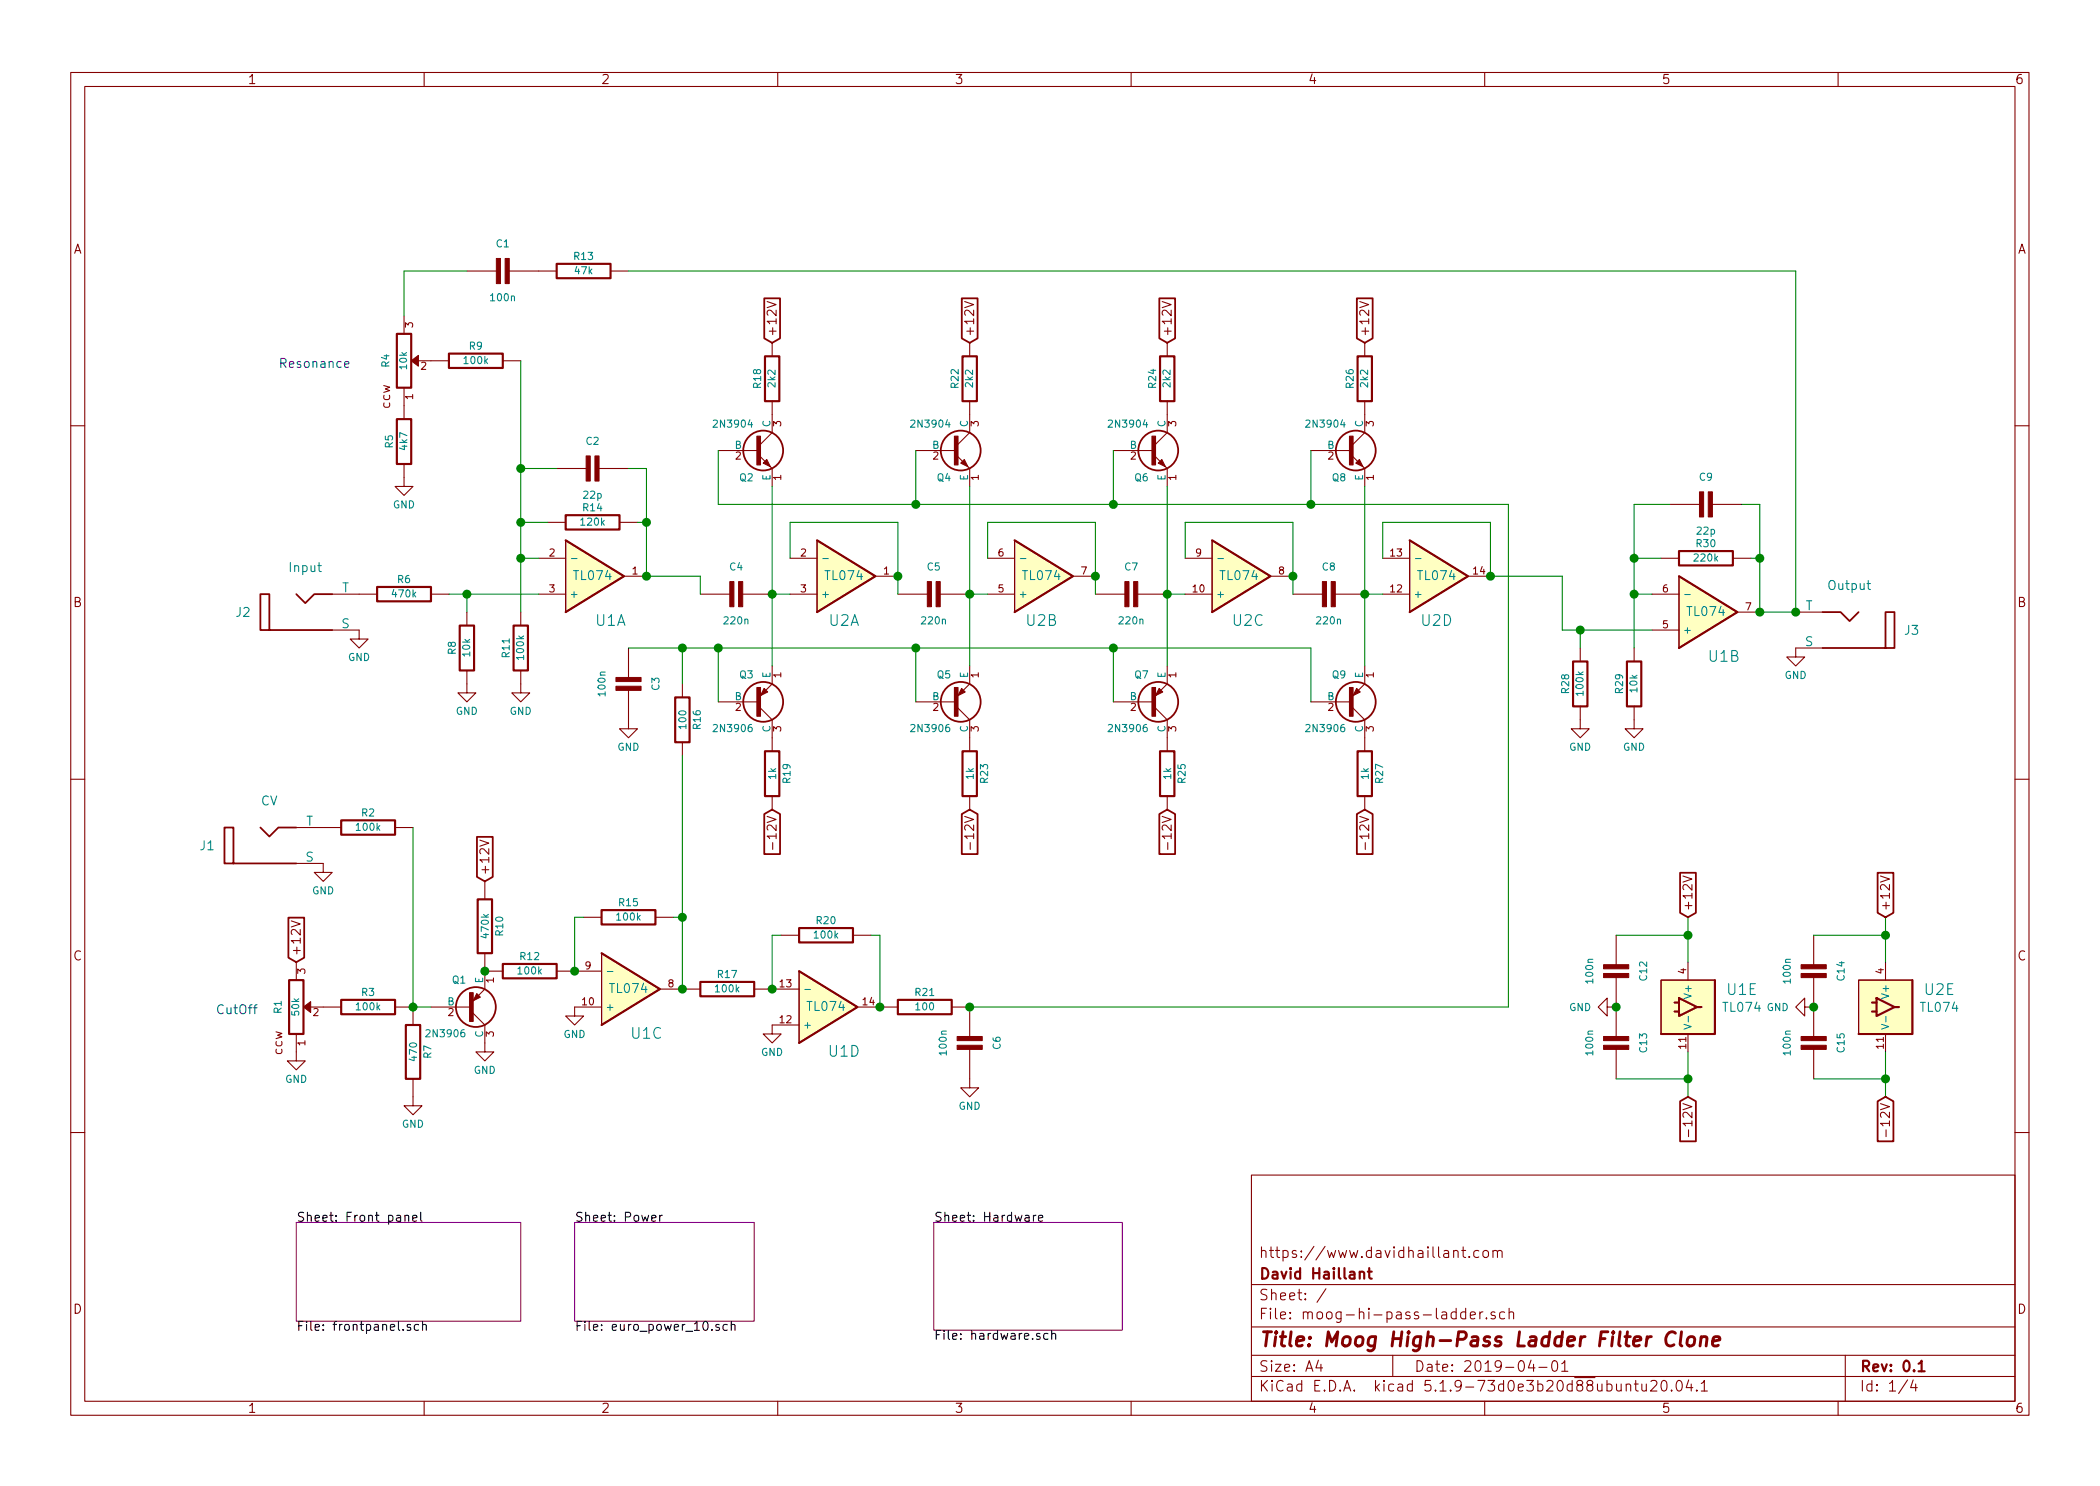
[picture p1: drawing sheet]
<svg xmlns="http://www.w3.org/2000/svg" width="297mm" height="210mm" viewBox="0 0 297 210" stroke-linecap="round" stroke-linejoin="round" font-family="sans-serif">
<g fill="none" stroke="#840000" stroke-width=".15">
<path d="M10 10.3h277v189.9h-277zM12 12.2h273v186.1h-273zM60 10.3v1.9M110 10.3v1.9M160 10.3v1.9M210 10.3v1.9M260 10.3v1.9M66 38.3h4.4M71.9 38.3h6.8M86.4 38.3h2.5M57.1 44.7v2.5M57.1 54.9v4.4"/>
<path d="M58.9 51h4.6M71.1 51h2.6M108.5 42.7l1.3 .4-1.3 .4M109.2 48.5v1.9M109.2 56.8v4.4l-1.9 1.9M136.4 42.7l1.3 .4-1.3 .4M137.2 48.5v1.9M137.2 56.8v4.4l-1.9 1.9M164.4 42.7l1.3 .4-1.3 .4M165.1 48.5v1.9M165.1 56.8v4.4l-1.9 1.9M192.3 42.7l1.3 .4-1.3 .4"/>
<path d="M193 48.5v1.9M193 56.8v4.4l-1.9 1.9M10 60.2h2M57.1 65.7v3.1h1.3l-1.3 1.3-1.2-1.3h1.2M76.2 79h3.8M77.5 73.9h2.5M78.7 66.3h4.4M80 76.4l8.3 5.1-8.3 5.1zM84.6 66.3h4.3M87.6 73.9h2.6M101.6 63.7h5.7M107.3 64.4l1.9 1.9v2.5"/>
<path d="M111.8 79h3.8M115.6 76.4l8.2 5.1-8.2 5.1zM129.5 63.7h5.8M135.3 64.4l1.9 1.9v2.5M139.7 79h3.8M143.5 76.4l8.3 5.1-8.3 5.1zM157.5 63.7h5.7M163.2 64.4l1.9 1.9v2.5M167.6 79h3.8M171.4 76.4l8.3 5.1-8.3 5.1zM185.4 63.7h5.7M191.1 64.4l1.9 1.9v2.5"/>
<path d="M195.6 79h3.8M199.4 76.4l8.2 5.1-8.2 5.1zM234.9 79h2.6M236.2 71.4h4.3M242.1 71.4h4.3M245.1 79h2.5M285 60.2h2M47 89.1h3.8v1.3h1.3l-1.3 1.3-1.3-1.3h1.3M47 84.1h6.3M61 84.1h2.5M66 94.9v3.1h1.3l-1.3 1.3-1.2-1.3h1.2M66 86.6v1.9"/>
<path d="M73.7 94.9v3.1h1.2l-1.2 1.3-1.3-1.3h1.3M73.7 86.6v1.9M76.2 84.1h3.8M88.3 81.5h3.1M88.9 97.5v5.6h1.3l-1.3 1.3-1.3-1.3h1.3M88.9 91.7v4.3M96.5 96.8v1.9M99.1 84.1h4.3M101.6 99.3h5.7M104.9 84.1h4.3M107.3 99.9l1.9 1.9v4.5M109.2 94.2v2.6l-1.9 1.9"/>
<path d="M111.8 84.1h3.8M123.8 81.5h3.2M127 84.1h4.3M129.5 99.3h5.8M132.8 84.1h4.4M135.3 99.9l1.9 1.9v4.5M137.2 94.2v2.6l-1.9 1.9M139.7 84.1h3.8M151.8 81.5h3.1M154.9 84.1h4.4M157.5 99.3h5.7M160.8 84.1h4.3"/>
<path d="M163.2 99.9l1.9 1.9v4.5M165.1 94.2v2.6l-1.9 1.9M167.6 84.1h3.8M179.7 81.5h3.2M182.9 84.1h4.3M185.4 99.3h5.7M188.7 84.1h4.3M191.1 99.9l1.9 1.9v4.5M193 94.2v2.6l-1.9 1.9M195.6 84.1h3.8M207.6 81.5h3.2M223.5 99.9v3.2h1.3l-1.3 1.3-1.3-1.3h1.3"/>
<path d="M223.5 91.7v1.9M231.1 99.9v3.2h1.3l-1.3 1.3-1.2-1.3h1.2M231.1 91.7v1.9M233.7 89.1h3.8M233.7 84.1h3.8M237.5 81.5l8.2 5.1-8.2 5.1zM245.7 86.6h3.2M254 86.6h3.8M257.8 91.7h-3.8v1.3h1.3l-1.3 1.2-1.3-1.2h1.3M10 110.3h2M41.9 117.1h6.4M55.9 117.1h2.5"/>
<path d="M67.9 118.9l1.2 .4-1.2 .4M96.5 105v1.9M109.2 112.6v1.9M109.3 119.2v1M137.2 112.6v1.9M137.2 119.2v1M165.1 112.6v1.9M165.2 119.2v1M193 112.6v1.9M193.1 119.2v1M285 110.3h2M41.2 130.3l1.3 .4-1.3 .5"/>
<path d="M41.9 122.2h3.8v1.2h1.3l-1.3 1.3-1.3-1.3h1.3M41.9 136.1v2.6M68.6 137.4h2.5M68.6 124.7v2.5M68.6 134.9v5l-1.9 2M78.7 137.4h6.4M82.5 129.8h2.6M85.1 134.9l8.2 5-8.2 5.1zM92.7 129.8h2.5M93.3 139.9h5.8M106.7 139.9h6.3M110.5 132.3h2.5"/>
<path d="M113 137.4l8.3 5.1-8.3 5.1zM120.6 132.3h2.6M228.6 132.3v4.3M228.6 138.2v8.6M234.9 138.7h7.7v7.6h-7.7zM238 123.9l1.3 .5-1.3 .4M238.8 136.1v2.6M256.5 132.3v4.3M256.5 138.2v8.6M262.9 138.7h7.6v7.6h-7.6zM266 123.9l1.3 .5-1.3 .4M266.7 136.1v2.6"/>
<path d="M41.9 146.3v3.8h1.3l-1.3 1.3-1.3-1.3h1.3M43.7 142.5h4.6M55.9 142.5h2.5v2.5M58.4 152.6v3.9h1.3l-1.3 1.2-1.3-1.2h1.3M61 142.5h5.7M66.7 143.1l1.9 1.9v3.8h1.2l-1.2 1.3-1.3-1.3h1.3M85.1 142.5h-3.8v1.3h1.2l-1.2 1.2-1.3-1.2h1.3M113 145h-3.8v1.3h1.3l-1.3 1.3-1.3-1.3h1.3M121.3 142.5h5.7M134.6 142.5h2.6v4.3M137.2 148.3v5.6h1.2l-1.2 1.3-1.3-1.3h1.3M227.3 142.5v-1.3l-1.2 1.3 1.2 1.3v-1.3h1.3"/>
<path d="M228.6 148.3v4.3M238.8 146.3v2.5M238.8 159.9v.9M255.3 142.5v-1.3l-1.3 1.3 1.3 1.3v-1.3h1.2M256.5 148.3v4.3M266.7 146.3v2.5M266.8 159.9v.9M10 160.2h2M177 166.3h108v32h-108zM205.6 177.1a.38 .38 0 0 1 .6 0v.8M206.8 176.9h.5M207 176.4v1.3v.1l.3 .1"/>
<path d="M207.8 177.8h.1l-.1 .1-.1-.1h.1v.1M209.2 177a.5 .5 0 0 0-.7 .1v.5a.47 .47 0 0 0 .5 .3l.2-.1M209.8 177.1a.41 .41 0 0 1 .7 .1v.4a.41 .41 0 0 1-.4 .3 .41 .41 0 0 1-.3-.3zM211.2 177.1a.39 .39 0 0 1 .6 0v.8M211.2 176.9v1M211.8 177.1a.36 .36 0 0 1 .3-.2 .36 .36 0 0 1 .4 .2v.8M285 160.2h2M60 198.3v1.9M110 198.3v1.9M160 198.3v1.9M177 194.8h108M177 191.8h108"/>
<path d="M177 187.8h108M177 181.8h108M186.5 192.5l-.4 1h1M186.8 193v1M187.6 182.3l-1.3 2M197 191.8v3M207.3 185.7a.5 .5 0 0 0-.6 0l-.1 .6a.47 .47 0 0 0 .6 .3l.1-.1M207.3 185.1v1.5M208 186.1l.7-.1-.1-.3-.4-.1-.2 .2 .1 .7 .1 .1 .4-.1M209.3 185.6v1M209.8 185.6l-.3 .1-.2 .2M210 198.3v1.9"/>
<path d="M210.3 186.5v.1l-.1-.1h.1v.1M211.5 185.7l-.4-.1-.2 .3a.48 .48 0 0 0 .6 .3v.1v.2l-.2 .1-.4-.1M212.8 185.7a.53 .53 0 0 0-.6 0v.8a.53 .53 0 0 0 .6 0M213.5 185.7a.38 .38 0 0 1 .6 .1v.8M213.5 185.1v1.5M216.6 192.5l-.4 1h.9M216.9 193v1M217.7 193.5h1.1M219.6 192.7a.37 .37 0 0 1 .4-.2 .37 .37 0 0 1 .3 .3v.3a.72 .72 0 0 1-.3 .9l-.4-.1a1.41 1.41 0 0 1 0-1.2zM220.9 193l.4-.5v1.5M220.9 194h.9M230 196a.38 .38 0 0 1 .7 0v.8"/>
<path d="M230 195.8v1M231.2 195.8h.5M231.4 195.3v1.3v.1l.3 .1M232.2 195.8l.1 .9a.4 .4 0 0 0 .6 0M232.9 195.8v1M233.5 195.5l.2-.2 .5 .1a.4 .4 0 0 1 .1 .6l-.8 .8h.9M235.2 195.4a.37 .37 0 0 1 .5 .2l.1 .3a.72 .72 0 0 1-.4 .9l-.3-.1a1.26 1.26 0 0 1 .1-1.3zM236.4 196.7v.1v-.1v.1M237.3 195.4a.36 .36 0 0 1 .6 .2 .77 .77 0 0 1-.5 1.2 1 1 0 0 1-.1-1.4zM238.9 195.2l-.4 1.1h.9M239.2 195.8v1M240 196.7h.1l-.1 .1-.1-.1h.1v.1"/>
<path d="M240.6 195.8l.3-.3 .2-.2v1.5M240.6 196.8h.9M260 198.3v1.9M261 191.8v6.5M269.8 195.2l-1.2 2M270.6 195.2l-.3 1.1h.9M271 195.8v1"/>
</g>
<g fill="none" stroke="#840000" stroke-width=".3">
<path d="M78.7 37.3h7.7v2.1h-7.7zM56.1 59.3h2.1v6.4h-2.1zM56.1 47.2h2.1v7.7h-2.1zM63.5 50h7.6v2.1h-7.6zM108.2 50.4h2v6.4h-2zM136.1 50.4h2.1v6.4h-2.1zM164.1 50.4h2v6.4h-2zM192 50.4h2.1v6.4h-2.1zM80 72.9h7.6v2h-7.6zM80 76.4l8.3 5.1-8.3 5.1M115.6 76.4l8.2 5.1-8.2 5.1M143.5 76.4l8.3 5.1-8.3 5.1"/>
<path d="M171.4 76.4l8.3 5.1-8.3 5.1M199.4 76.4l8.2 5.1-8.2 5.1M237.5 78h7.6v2h-7.6zM53.3 83.1h7.7v2h-7.7zM65 88.5h2.1v6.4h-2.1zM72.6 88.5h2.1v6.4h-2.1zM95.5 98.7h2v6.3h-2zM222.5 93.6h2v6.3h-2zM230.1 93.6h2.1v6.3h-2.1zM237.5 81.5l8.2 5.1-8.2 5.1M48.3 116.1h7.6v2h-7.6zM108.2 106.3h2v6.3h-2z"/>
<path d="M136.1 106.3h2.1v6.3h-2.1zM164.1 106.3h2v6.3h-2zM192 106.3h2.1v6.3h-2.1zM40.9 138.7h2v7.6h-2zM67.6 127.2h2v7.7h-2zM71.1 136.4h7.6v2h-7.6zM85.1 128.8h7.6v2h-7.6zM85.1 134.9l8.2 5-8.2 5.1M99.1 138.9h7.6v2.1h-7.6zM113 131.3h7.6v2h-7.6zM113 137.4l8.3 5.1-8.3 5.1M242.6 138.7v7.6h-7.7"/>
<path d="M270.5 138.7v7.6h-7.6M48.3 141.5h7.6v2h-7.6zM57.4 145h2v7.6h-2zM127 141.5h7.6v2h-7.6zM236.9 143.1h.6M236.9 141.9h.6M237.5 141.2l2.5 1.3-2.5 1.3zM240 142.5h.7M264.8 143.1h.6M264.8 141.9h.6M265.4 141.2l2.6 1.3-2.6 1.3zM268 142.5h.6"/>
<path d="M193.5 179.9h.5M193.7 179.4v1.3l.2 .2h.1M192.3 180.1a.38 .38 0 0 1 .7 0v.8M271.4 193l.3-.2 .1-.3v1.5M271.4 194h.8"/>
</g>
<path d="M237 188.6a.73 .73 0 0 0-1.2 .3 .98 .98 0 0 0 .4 1.5l.6-.1M237.8 188.4l-.2 1.8 .3 .2M238.8 189.3a.51 .51 0 0 1 .5-.2 .51 .51 0 0 1 .4 .4l-.1 .6a.54 .54 0 0 1-.5 .4 .54 .54 0 0 1-.5-.4zM240.6 189.3a.63 .63 0 0 1 .8-.1l-.1 1.2M240.6 189.1l-.1 1.3M242.3 189.8l1-.2-.1-.4-.2-.1-.6 .1-.1 .2-.1 .8 .3 .2 .6-.1" fill="none" stroke="#840000" stroke-width=".41"/>
<path d="M41.9 173h31.8v13.9h-31.8zM81.3 173h25.4v13.9h-25.4zM132.1 173h26.6v15.2h-26.6z" fill="none" stroke="#840084" stroke-width=".15"/>
<g fill="none" stroke="#000" stroke-width=".15">
<path d="M57.3 172.1v-.1a.31 .31 0 0 1 .5 .1v.7M57.3 172v.8M58.4 172.4l.6-.1-.1-.3h-.4l-.1 .1v.6h.5M59.5 171.5v1.1l.2 .2M92.2 172.4l.6-.1-.1-.3h-.3l-.2 .1v.6h.5M93.3 172v.8M93.7 172h-.3l-.1 .2M146.2 172v.8M146.5 172h-.2l-.1 .2M146.9 172.4l.6-.1-.1-.3h-.3l-.2 .1 .1 .6h.4M58.1 187.4a.31 .31 0 0 0-.5 .2v.2h.3l.2 .2-.2 .2h-.3M59.2 187.4h-.3l-.3 .2v.4l.1 .2h.5"/>
<path d="M59.8 187.5v-.1a.31 .31 0 0 1 .5 .2v.6M59.8 187v1.2M101.7 187.4a.31 .31 0 0 0-.5 .2l.1 .2h.3l.2 .2-.2 .2h-.4M102.9 187.4h-.4l-.2 .2v.4l.1 .2h.5M103.4 187.5l.1-.1a.31 .31 0 0 1 .5 .2v.6M103.4 187v1.2M147.1 188.7a.31 .31 0 0 0-.5 .1l.1 .2 .3 .1 .1 .2-.1 .2h-.4M148.2 188.7h-.3l-.3 .2v.4l.2 .2h.4M148.8 188.8l.1-.1h.4v.8M148.8 188.2v1.3"/>
</g>
<g fill="#ffffc2" stroke="#ffffc2" stroke-width=".14">
<path d="M237.5 81.5l8.2 5.1-8.2 5.1z"/>
<path d="M115.6 76.4l8.2 5.1-8.2 5.1z"/>
<path d="M262.9 138.7h7.6v7.6h-7.6z"/>
<path d="M234.9 138.7h7.7v7.6h-7.7z"/>
<path d="M85.1 134.9l8.2 5-8.2 5.1z"/>
<path d="M113 137.4l8.3 5.1-8.3 5.1z"/>
<path d="M199.4 76.4l8.2 5.1-8.2 5.1z"/>
<path d="M171.4 76.4l8.3 5.1-8.3 5.1z"/>
<path d="M143.5 76.4l8.3 5.1-8.3 5.1z"/>
<path d="M80 76.4l8.3 5.1-8.3 5.1z"/>
</g>
<path d="M80.8 79h.8M116.4 79h.8M144.3 79h.8M172.3 79h.8M200.2 79h.8M238.3 84.1h.8M85.9 137.5h.8M113.8 140h.8M238.2 144.9l1 .4-1 .3M238.8 143.8v.8M266.1 144.9l1.1 .4-1.1 .3M266.8 143.8v.8" fill="none" stroke="#008484" stroke-width=".15"/>
<g fill="#840000" stroke="#840000" stroke-width=".14">
<path d="M240.4 69.6h.6v3.5h-.6z"/>
<path d="M241.6 69.6h.6v3.5h-.6z"/>
<path d="M70.2 36.6h.6v3.5h-.6z"/>
<path d="M71.5 36.6h.5v3.5h-.5z"/>
<path d="M87.1 95.9h3.6v.5h-3.6z"/>
<path d="M87.1 97.1h3.6v.6h-3.6z"/>
<path d="M82.9 64.5h.6v3.6h-.6z"/>
<path d="M84.2 64.5h.5v3.6h-.5z"/>
<path d="M254.8 146.7h3.5v.5h-3.5z"/>
<path d="M254.8 147.9h3.5v.6h-3.5z"/>
<path d="M254.8 136.5h3.5v.6h-3.5z"/>
<path d="M254.8 137.7h3.5v.6h-3.5z"/>
<path d="M226.8 146.7h3.6v.5h-3.6z"/>
<path d="M226.8 147.9h3.6v.6h-3.6z"/>
<path d="M226.8 136.5h3.6v.6h-3.6z"/>
<path d="M226.8 137.7h3.6v.6h-3.6z"/>
<path d="M135.4 146.7h3.5v.5h-3.5z"/>
<path d="M135.4 147.9h3.5v.6h-3.5z"/>
<path d="M159.1 82.3h.6v3.5h-.6z"/>
<path d="M160.4 82.3h.5v3.5h-.5z"/>
<path d="M187 82.3h.6v3.5h-.6z"/>
<path d="M188.3 82.3h.6v3.5h-.6z"/>
<path d="M131.2 82.3h.5v3.5h-.5z"/>
<path d="M132.4 82.3h.6v3.5h-.6z"/>
<path d="M103.2 82.3h.6v3.5h-.6z"/>
<path d="M104.5 82.3h.6v3.5h-.6z"/>
</g>
<g fill="none" stroke="#840000" stroke-width=".25">
<path d="M108.1 42.2h2.2v5.7l-1.1 .6-1.1-.6zM136 42.2h2.3v5.7l-1.1 .6-1.2-.6zM164 42.2h2.2v5.7l-1.1 .6-1.1-.6zM191.9 42.2h2.3v5.7l-1.2 .6-1.1-.6zM38.1 89.1v-5h-1.3v5h10.2M41.9 84.1l1.3 1.2 1.2-1.2h2.6M257.8 91.7h10.2v-5.1h-1.3v5.1M257.8 86.6h2.5l1.3 1.3 1.3-1.3M36.8 117.1l1.3 1.3 1.3-1.3h2.5M67.5 118.4h2.2v5.7l-1.1 .6-1.1-.6zM108.1 115.2l1.1-.7 1.1 .7v5.6h-2.2zM136 115.2l1.2-.7 1.1 .7v5.6h-2.3z"/>
<path d="M164 115.2l1.1-.7 1.1 .7v5.6h-2.2zM191.9 115.2l1.1-.7 1.2 .7v5.6h-2.3zM33 122.2v-5.1h-1.3v5.1h10.2M40.8 129.8h2.2v5.7l-1.1 .6-1.1-.6zM237.6 123.5h2.3v5.7l-1.1 .6-1.2-.6zM265.6 123.5h2.2v5.7l-1.1 .6-1.1-.6zM237.6 155.8l1.2-.6 1.1 .6v5.7h-2.3zM265.6 155.8l1.1-.6 1.1 .6v5.7h-2.2z"/>
<circle cx="107.9" cy="63.7" r="2.82"/>
<circle cx="135.9" cy="63.7" r="2.82"/>
<circle cx="163.8" cy="63.7" r="2.82"/>
<circle cx="191.8" cy="63.7" r="2.82"/>
<circle cx="107.9" cy="99.3" r="2.82"/>
<circle cx="135.9" cy="99.3" r="2.82"/>
<circle cx="163.8" cy="99.3" r="2.82"/>
<circle cx="191.8" cy="99.3" r="2.82"/>
<circle cx="67.3" cy="142.5" r="2.82"/>
</g>
<g fill="#840000" stroke="#840000" stroke-width=".15">
<path d="M190.9 97.3h.5v4h-.5z"/>
<path d="M191.9 97.4l.5 .5-1 .5z"/>
<path d="M58.2 51l1-.7v1.5z"/>
<path d="M42.9 142.5l1-.8v1.6z"/>
<path d="M66.4 140.5h.5v4h-.5z"/>
<path d="M67.4 140.6l.5 .5-1 .5z"/>
<path d="M162.9 97.3h.5v4h-.5z"/>
<path d="M164 97.4l.5 .5-1.1 .5z"/>
<path d="M135 97.3h.5v4h-.5z"/>
<path d="M136 97.4l.5 .5-1 .5z"/>
<path d="M107.1 97.3h.5v4h-.5z"/>
<path d="M108.1 97.4l.5 .5-1 .5z"/>
<path d="M190.9 61.7h.5v4.1h-.5z"/>
<path d="M191.8 65.5l.5-.5 .5 1z"/>
<path d="M162.9 61.7h.5v4.1h-.5z"/>
<path d="M164.3 65l.5 1-1-.5z"/>
<path d="M135 61.7h.5v4.1h-.5z"/>
<path d="M135.9 65.5l.5-.5 .5 1z"/>
<path d="M107.1 61.7h.5v4.1h-.5z"/>
<path d="M107.9 65.5l.6-.5 .5 1z"/>
</g>
<g fill="none" stroke="#008400" stroke-width=".15">
<path d="M66 38.3h-8.9v6.4M88.9 38.3h165.1v48.3h-5.1v-15.2h-2.5M73.7 51v35.6M73.7 73.9h3.8M73.7 79h2.5M73.7 66.3h5M88.9 66.3h2.5v15.2h7.7v2.6M90.2 73.9h1.2M101.6 63.7v7.7h111.8v71.1h-76.2M109.2 68.8v25.4M111.8 79v-5.1h15.2v10.2M129.5 63.7v7.7"/>
<path d="M137.2 68.8v25.4M139.7 79v-5.1h15.2v10.2M157.5 63.7v7.7M165.1 68.8v25.4M167.6 79v-5.1h15.3v10.2M185.4 63.7v7.7M193 68.8v25.4M195.6 79v-5.1h15.2v7.6h10.2v7.6h12.7M231.1 79h3.8M236.2 71.4h-5.1v20.3M247.6 79h1.3M63.5 84.1h12.7"/>
<path d="M66 84.1v2.5M88.9 91.7h96.5v7.6M96.5 91.7v5.1M101.6 91.7v7.6M109.2 84.1h2.6M129.5 91.7v7.6M137.2 84.1h2.5M157.5 91.7v7.6M165.1 84.1h2.5M193 84.1h2.6M223.5 89.1v2.6M231.1 84.1h2.6"/>
<path d="M58.4 117.1v25.4h2.6M96.5 106.9v33M82.5 129.8h-1.2v7.6M95.2 129.8h1.3M110.5 132.3h-1.3v7.6M123.2 132.3h1.3v10.2M228.6 132.3h10.2M238.8 129.8v6.3M256.5 132.3h10.2M266.7 129.8v6.3M228.6 152.6h10.2M238.8 148.8v6.4"/>
<path d="M256.5 152.6h10.2M266.7 148.8v6.4"/>
</g>
<path d="M48.7 51.6l.7-.1-.1-.3-.4-.1-.2 .2 .1 .6h.5M35.9 142.6h.4M36.3 142.2l-.3 .1v1.1" fill="none" stroke="#0000c2" stroke-width=".15"/>
<g fill="#008400" stroke="#008400" stroke-width=".25">
<circle cx="73.7" cy="66.3" r=".51"/>
<circle cx="266.7" cy="132.3" r=".51"/>
<circle cx="266.7" cy="152.6" r=".51"/>
<circle cx="256.5" cy="142.5" r=".51"/>
<circle cx="91.4" cy="73.9" r=".51"/>
<circle cx="238.8" cy="132.3" r=".51"/>
<circle cx="73.7" cy="73.9" r=".51"/>
<circle cx="238.8" cy="152.6" r=".51"/>
<circle cx="157.5" cy="91.7" r=".51"/>
<circle cx="228.6" cy="142.5" r=".51"/>
<circle cx="157.5" cy="71.4" r=".51"/>
<circle cx="154.9" cy="81.5" r=".51"/>
<circle cx="129.5" cy="71.4" r=".51"/>
<circle cx="248.9" cy="86.6" r=".51"/>
<circle cx="254" cy="86.6" r=".51"/>
<circle cx="91.4" cy="81.5" r=".51"/>
<circle cx="101.6" cy="91.7" r=".51"/>
<circle cx="165.1" cy="84.1" r=".51"/>
<circle cx="231.1" cy="84.1" r=".51"/>
<circle cx="96.5" cy="91.7" r=".51"/>
<circle cx="223.5" cy="89.1" r=".51"/>
<circle cx="129.5" cy="91.7" r=".51"/>
<circle cx="231.1" cy="79" r=".51"/>
<circle cx="81.3" cy="137.4" r=".51"/>
<circle cx="96.5" cy="139.9" r=".51"/>
<circle cx="248.9" cy="79" r=".51"/>
<circle cx="109.2" cy="84.1" r=".51"/>
<circle cx="127" cy="81.5" r=".51"/>
<circle cx="124.5" cy="142.5" r=".51"/>
<circle cx="109.2" cy="139.9" r=".51"/>
<circle cx="185.4" cy="71.4" r=".51"/>
<circle cx="96.5" cy="129.8" r=".51"/>
<circle cx="137.2" cy="142.5" r=".51"/>
<circle cx="193" cy="84.1" r=".51"/>
<circle cx="137.2" cy="84.1" r=".51"/>
<circle cx="68.6" cy="137.4" r=".51"/>
<circle cx="73.7" cy="79" r=".51"/>
<circle cx="58.4" cy="142.5" r=".51"/>
<circle cx="66" cy="84.1" r=".51"/>
<circle cx="210.8" cy="81.5" r=".51"/>
<circle cx="182.9" cy="81.5" r=".51"/>
</g>
<text font-size="2.8" fill="#840000" x="178" y="190.5">Title: Moog High-Pass Ladder Filter Clone</text>
<g font-size="2.1" fill="#008484">
<text x="84.3" y="88.6">U1A</text>
<text x="117.3" y="88.6">U2A</text>
<text x="145.2" y="88.6">U2B</text>
<text x="174.4" y="88.6">U2C</text>
<text x="201.1" y="88.6">U2D</text>
<text x="241.7" y="93.6">U1B</text>
<text x="244.3" y="140.8">U1E</text>
<text x="272.3" y="140.8">U2E</text>
<text x="89.3" y="147">U1C</text>
<text x="117.3" y="149.5">U1D</text>
</g>
<g font-size="2.1" fill="#840000">
<text x="178" y="178">https://www.davidhaillant.com</text>
<text x="178" y="184">Sheet: /</text>
<text x="178" y="181">David Haillant</text>
<text x="178" y="186.7">File: moog-hi-pass-ladder.sch</text>
<text x="178" y="196.9">KiCad E.D.A. kicad 5.1.9-73d0e3b20d88ubuntu20.04.1</text>
<text x="178" y="194.1">Size: A4</text>
<text x="200" y="194.1">Date: 2019-04-01</text>
<text x="263" y="194.1">Rev: 0.1</text>
<text x="263" y="196.9">Id: 1/4</text>
</g>
<g font-size="1.8" fill="#840000">
<text x="35" y="11.9">1</text>
<text x="85" y="11.9">2</text>
<text x="135" y="11.9">3</text>
<text x="185" y="11.9">4</text>
<text x="235" y="11.9">5</text>
<text x="285" y="11.9">6</text>
<text x="10.4" y="35.9">A</text>
<text x="285.4" y="35.9">A</text>
<text x="109.9" y="47.7" transform="rotate(-90 109.9 47.7)">+12V</text>
<text x="137.8" y="47.7" transform="rotate(-90 137.8 47.7)">+12V</text>
<text x="165.7" y="47.7" transform="rotate(-90 165.7 47.7)">+12V</text>
<text x="193.7" y="47.7" transform="rotate(-90 193.7 47.7)">+12V</text>
<text x="55.2" y="57.8" transform="rotate(-90 55.2 57.8)">ccw</text>
<text x="10.4" y="85.9">B</text>
<text x="285.4" y="85.9">B</text>
<text x="109.9" y="119.1" transform="rotate(-90 109.9 119.1)">-12V</text>
<text x="137.8" y="119.1" transform="rotate(-90 137.8 119.1)">-12V</text>
<text x="165.7" y="119.1" transform="rotate(-90 165.7 119.1)">-12V</text>
<text x="193.7" y="119.1" transform="rotate(-90 193.7 119.1)">-12V</text>
<text x="69.2" y="123.9" transform="rotate(-90 69.2 123.9)">+12V</text>
<text x="239.4" y="129" transform="rotate(-90 239.4 129)">+12V</text>
<text x="267.3" y="129" transform="rotate(-90 267.3 129)">+12V</text>
<text x="10.4" y="135.9">C</text>
<text x="42.5" y="135.4" transform="rotate(-90 42.5 135.4)">+12V</text>
<text x="285.4" y="135.9">C</text>
<text x="40" y="149.2" transform="rotate(-90 40 149.2)">ccw</text>
<text x="239.4" y="159.7" transform="rotate(-90 239.4 159.7)">-12V</text>
<text x="267.3" y="159.7" transform="rotate(-90 267.3 159.7)">-12V</text>
<text x="10.4" y="185.9">D</text>
<text x="285.4" y="185.9">D</text>
<text x="35" y="199.9">1</text>
<text x="85" y="199.9">2</text>
<text x="135" y="199.9">3</text>
<text x="185" y="199.9">4</text>
<text x="235" y="199.9">5</text>
<text x="285" y="199.9">6</text>
</g>
<g font-size="1.8" fill="#0000c2">
<text x="39.4" y="52.1">Resonance</text>
<text x="30.5" y="143.5">CutOff</text>
</g>
<g font-size="1.8" fill="#008484">
<text x="41" y="80.9">Input</text>
<text x="48.4" y="83.8">T</text>
<text x="81.3" y="82.1">TL074</text>
<text x="116.8" y="82.1">TL074</text>
<text x="144.8" y="82.1">TL074</text>
<text x="172.7" y="82.1">TL074</text>
<text x="200.7" y="82.1">TL074</text>
<text x="258.7" y="83.5">Output</text>
<text x="33.4" y="87.3">J2</text>
<text x="48.3" y="88.9">S</text>
<text x="238.8" y="87.2">TL074</text>
<text x="255.4" y="86.4">T</text>
<text x="269.4" y="89.8">J3</text>
<text x="255.3" y="91.4">S</text>
<text x="36.9" y="114">CV</text>
<text x="43.3" y="116.8">T</text>
<text x="28.3" y="120.3">J1</text>
<text x="43.2" y="121.9">S</text>
<text x="86.4" y="140.5">TL074</text>
<text x="114.3" y="143">TL074</text>
<text x="243.8" y="143.2">TL074</text>
<text x="271.8" y="143.2">TL074</text>
</g>
<g font-size="1.8">
<text x="41.9" y="172.9">Sheet: Front panel</text>
<text x="81.3" y="172.9">Sheet: Power</text>
<text x="132.1" y="172.9">Sheet: Hardware</text>
<text x="41.9" y="188.3">File: frontpanel.sch</text>
<text x="81.3" y="188.3">File: euro_power_10.sch</text>
<text x="132.1" y="189.6">File: hardware.sch</text>
</g>
<g font-size="1.4" fill="#008484">
<text x="70.2" y="35">C1</text>
<text x="81.3" y="36.8">R13</text>
<text x="81.4" y="38.8">47k</text>
<text x="69.5" y="42.6">100n</text>
<text x="55.1" y="51.9" transform="rotate(-90 55.1 51.9)">R4</text>
<text x="57.6" y="52.2" transform="rotate(-90 57.6 52.2)">10k</text>
<text x="65.7" y="51.5">100k</text>
<text x="66.4" y="49.5">R9</text>
<text x="107.6" y="54.9" transform="rotate(-90 107.6 54.9)">R18</text>
<text x="109.7" y="54.7" transform="rotate(-90 109.7 54.7)">2k2</text>
<text x="135.6" y="54.9" transform="rotate(-90 135.6 54.9)">R22</text>
<text x="137.6" y="54.7" transform="rotate(-90 137.6 54.7)">2k2</text>
<text x="163.5" y="54.9" transform="rotate(-90 163.5 54.9)">R24</text>
<text x="165.6" y="54.7" transform="rotate(-90 165.6 54.7)">2k2</text>
<text x="191.5" y="54.9" transform="rotate(-90 191.5 54.9)">R26</text>
<text x="193.5" y="54.7" transform="rotate(-90 193.5 54.7)">2k2</text>
<text x="55.6" y="63.4" transform="rotate(-90 55.6 63.4)">R5</text>
<text x="57.6" y="63.6" transform="rotate(-90 57.6 63.6)">4k7</text>
<text x="82.9" y="62.9">C2</text>
<text x="101.2" y="60.5">2N3904</text>
<text x="103.9" y="63.5">B</text>
<text x="109" y="60.4" transform="rotate(-90 109 60.4)">C</text>
<text x="129.1" y="60.5">2N3904</text>
<text x="131.9" y="63.5">B</text>
<text x="136.9" y="60.4" transform="rotate(-90 136.9 60.4)">C</text>
<text x="157.1" y="60.5">2N3904</text>
<text x="159.8" y="63.5">B</text>
<text x="164.8" y="60.4" transform="rotate(-90 164.8 60.4)">C</text>
<text x="185" y="60.5">2N3904</text>
<text x="187.8" y="63.5">B</text>
<text x="192.8" y="60.4" transform="rotate(-90 192.8 60.4)">C</text>
<text x="55.6" y="71.9">GND</text>
<text x="82.6" y="70.6">22p</text>
<text x="104.6" y="68.1">Q2</text>
<text x="109" y="68" transform="rotate(-90 109 68)">E</text>
<text x="132.6" y="68.1">Q4</text>
<text x="136.9" y="68" transform="rotate(-90 136.9 68)">E</text>
<text x="160.5" y="68.1">Q6</text>
<text x="164.8" y="68" transform="rotate(-90 164.8 68)">E</text>
<text x="188.5" y="68.1">Q8</text>
<text x="192.8" y="68" transform="rotate(-90 192.8 68)">E</text>
<text x="240.4" y="68">C9</text>
<text x="82.2" y="74.4">120k</text>
<text x="82.5" y="72.3">R14</text>
<text x="240" y="77.4">R30</text>
<text x="240.1" y="75.6">22p</text>
<text x="56.3" y="82.5">R6</text>
<text x="103.3" y="80.7">C4</text>
<text x="131.2" y="80.7">C5</text>
<text x="159.1" y="80.7">C7</text>
<text x="187.1" y="80.7">C8</text>
<text x="239.7" y="79.4">220k</text>
<text x="55.6" y="84.5">470k</text>
<text x="80.5" y="84.6">+</text>
<text x="102.5" y="88.3">220n</text>
<text x="116.1" y="84.6">+</text>
<text x="130.5" y="88.3">220n</text>
<text x="144" y="84.6">+</text>
<text x="158.4" y="88.3">220n</text>
<text x="172" y="84.6">+</text>
<text x="186.4" y="88.3">220n</text>
<text x="199.9" y="84.6">+</text>
<text x="238" y="89.7">+</text>
<text x="49.2" y="93.5">GND</text>
<text x="64.5" y="92.6" transform="rotate(-90 64.5 92.6)">R8</text>
<text x="66.5" y="92.8" transform="rotate(-90 66.5 92.8)">10k</text>
<text x="72.1" y="93" transform="rotate(-90 72.1 93)">R11</text>
<text x="74.1" y="93.2" transform="rotate(-90 74.1 93.2)">100k</text>
<text x="104.6" y="96">Q3</text>
<text x="109" y="96" transform="rotate(-90 109 96)">E</text>
<text x="132.6" y="96">Q5</text>
<text x="136.9" y="96" transform="rotate(-90 136.9 96)">E</text>
<text x="160.5" y="96">Q7</text>
<text x="164.8" y="96" transform="rotate(-90 164.8 96)">E</text>
<text x="188.5" y="96">Q9</text>
<text x="192.8" y="96" transform="rotate(-90 192.8 96)">E</text>
<text x="64.5" y="101.1">GND</text>
<text x="72.1" y="101.1">GND</text>
<text x="85.6" y="98.4" transform="rotate(-90 85.6 98.4)">100n</text>
<text x="93.3" y="97.7" transform="rotate(-90 93.3 97.7)">C3</text>
<text x="103.9" y="99.1">B</text>
<text x="131.9" y="99.1">B</text>
<text x="159.8" y="99.1">B</text>
<text x="187.8" y="99.1">B</text>
<text x="221.9" y="98.1" transform="rotate(-90 221.9 98.1)">R28</text>
<text x="224" y="98.3" transform="rotate(-90 224 98.3)">100k</text>
<text x="229.6" y="98.1" transform="rotate(-90 229.6 98.1)">R29</text>
<text x="231.6" y="97.9" transform="rotate(-90 231.6 97.9)">10k</text>
<text x="252.4" y="96.1">GND</text>
<text x="87.3" y="106.2">GND</text>
<text x="97.1" y="103" transform="rotate(-90 97.1 103)">100</text>
<text x="99.1" y="103.1" transform="rotate(-90 99.1 103.1)">R16</text>
<text x="101.2" y="103.6">2N3906</text>
<text x="109" y="103.6" transform="rotate(-90 109 103.6)">C</text>
<text x="129.1" y="103.6">2N3906</text>
<text x="136.9" y="103.6" transform="rotate(-90 136.9 103.6)">C</text>
<text x="157.1" y="103.6">2N3906</text>
<text x="164.8" y="103.6" transform="rotate(-90 164.8 103.6)">C</text>
<text x="185" y="103.6">2N3906</text>
<text x="192.8" y="103.6" transform="rotate(-90 192.8 103.6)">C</text>
<text x="221.9" y="106.2">GND</text>
<text x="229.6" y="106.2">GND</text>
<text x="109.8" y="110.3" transform="rotate(-90 109.8 110.3)">1k</text>
<text x="111.8" y="110.8" transform="rotate(-90 111.8 110.8)">R19</text>
<text x="137.7" y="110.3" transform="rotate(-90 137.7 110.3)">1k</text>
<text x="139.8" y="110.8" transform="rotate(-90 139.8 110.8)">R23</text>
<text x="165.7" y="110.3" transform="rotate(-90 165.7 110.3)">1k</text>
<text x="167.7" y="110.8" transform="rotate(-90 167.7 110.8)">R25</text>
<text x="193.6" y="110.3" transform="rotate(-90 193.6 110.3)">1k</text>
<text x="195.6" y="110.8" transform="rotate(-90 195.6 110.8)">R27</text>
<text x="50.5" y="117.5">100k</text>
<text x="51.2" y="115.5">R2</text>
<text x="44.1" y="126.5">GND</text>
<text x="87.3" y="130.2">100k</text>
<text x="87.6" y="128.2">R15</text>
<text x="115.5" y="130.8">R20</text>
<text x="69.1" y="132.6" transform="rotate(-90 69.1 132.6)">470k</text>
<text x="71.2" y="132.4" transform="rotate(-90 71.2 132.4)">R10</text>
<text x="73.4" y="137.9">100k</text>
<text x="73.6" y="135.8">R12</text>
<text x="115.3" y="132.8">100k</text>
<text x="39.8" y="143.4" transform="rotate(-90 39.8 143.4)">R1</text>
<text x="42.3" y="143.6" transform="rotate(-90 42.3 143.6)">50k</text>
<text x="50.5" y="142.9">100k</text>
<text x="51.2" y="140.9">R3</text>
<text x="63.3" y="142.2">B</text>
<text x="64" y="139.2">Q1</text>
<text x="68.3" y="139.1" transform="rotate(-90 68.3 139.1)">E</text>
<text x="85.6" y="143">+</text>
<text x="101.3" y="140.4">100k</text>
<text x="101.6" y="138.4">R17</text>
<text x="129.5" y="140.9">R21</text>
<text x="129.6" y="142.9">100</text>
<text x="221.9" y="143">GND</text>
<text x="225.3" y="139" transform="rotate(-90 225.3 139)">100n</text>
<text x="233" y="138.7" transform="rotate(-90 233 138.7)">C12</text>
<text x="239.3" y="141" transform="rotate(-90 239.3 141)">V+</text>
<text x="249.9" y="143">GND</text>
<text x="253.3" y="139" transform="rotate(-90 253.3 139)">100n</text>
<text x="260.9" y="138.7" transform="rotate(-90 260.9 138.7)">C14</text>
<text x="267.2" y="141" transform="rotate(-90 267.2 141)">V+</text>
<text x="60.6" y="146.8">2N3906</text>
<text x="61" y="149.7" transform="rotate(-90 61 149.7)">R7</text>
<text x="68.3" y="146.8" transform="rotate(-90 68.3 146.8)">C</text>
<text x="79.7" y="146.9">GND</text>
<text x="107.6" y="149.4">GND</text>
<text x="113.5" y="145.5">+</text>
<text x="133.9" y="149.2" transform="rotate(-90 133.9 149.2)">100n</text>
<text x="141.5" y="148.5" transform="rotate(-90 141.5 148.5)">C6</text>
<text x="225.3" y="149.2" transform="rotate(-90 225.3 149.2)">100n</text>
<text x="233" y="148.9" transform="rotate(-90 233 148.9)">C13</text>
<text x="253.3" y="149.2" transform="rotate(-90 253.3 149.2)">100n</text>
<text x="260.9" y="148.9" transform="rotate(-90 260.9 148.9)">C15</text>
<text x="40.3" y="153.2">GND</text>
<text x="59" y="150" transform="rotate(-90 59 150)">470</text>
<text x="67" y="151.9">GND</text>
<text x="56.8" y="159.6">GND</text>
<text x="135.6" y="157">GND</text>
</g>
<g font-size="1.4" fill="#840000">
<text x="58.4" y="46.3" transform="rotate(-90 58.4 46.3)">3</text>
<text x="59.6" y="52.3">2</text>
<text x="58.4" y="56.5" transform="rotate(-90 58.4 56.5)">1</text>
<text x="104.1" y="65">2</text>
<text x="110.5" y="60.3" transform="rotate(-90 110.5 60.3)">3</text>
<text x="132" y="65">2</text>
<text x="138.4" y="60.3" transform="rotate(-90 138.4 60.3)">3</text>
<text x="159.9" y="65">2</text>
<text x="166.4" y="60.3" transform="rotate(-90 166.4 60.3)">3</text>
<text x="187.9" y="65">2</text>
<text x="194.3" y="60.3" transform="rotate(-90 194.3 60.3)">3</text>
<text x="110.5" y="67.9" transform="rotate(-90 110.5 67.9)">1</text>
<text x="138.4" y="67.9" transform="rotate(-90 138.4 67.9)">1</text>
<text x="166.4" y="67.9" transform="rotate(-90 166.4 67.9)">1</text>
<text x="194.3" y="67.9" transform="rotate(-90 194.3 67.9)">1</text>
<text x="77.7" y="78.7">2</text>
<text x="77.7" y="83.8">3</text>
<text x="89.5" y="81.3">1</text>
<text x="113.3" y="78.7">2</text>
<text x="113.3" y="83.8">3</text>
<text x="125" y="81.3">1</text>
<text x="141.2" y="83.8">5</text>
<text x="141.2" y="78.7">6</text>
<text x="153" y="81.3">7</text>
<text x="168.8" y="83.8">10</text>
<text x="169.2" y="78.7">9</text>
<text x="180.9" y="81.3">8</text>
<text x="196.7" y="83.8">12</text>
<text x="196.7" y="78.7">13</text>
<text x="208.4" y="81.3">14</text>
<text x="235.2" y="83.8">6</text>
<text x="235.2" y="88.9">5</text>
<text x="246.9" y="86.4">7</text>
<text x="110.5" y="95.9" transform="rotate(-90 110.5 95.9)">1</text>
<text x="138.4" y="95.9" transform="rotate(-90 138.4 95.9)">1</text>
<text x="166.4" y="95.9" transform="rotate(-90 166.4 95.9)">1</text>
<text x="194.3" y="95.9" transform="rotate(-90 194.3 95.9)">1</text>
<text x="104.1" y="100.6">2</text>
<text x="132" y="100.6">2</text>
<text x="159.9" y="100.6">2</text>
<text x="187.9" y="100.6">2</text>
<text x="110.5" y="103.5" transform="rotate(-90 110.5 103.5)">3</text>
<text x="138.4" y="103.5" transform="rotate(-90 138.4 103.5)">3</text>
<text x="166.4" y="103.5" transform="rotate(-90 166.4 103.5)">3</text>
<text x="194.3" y="103.5" transform="rotate(-90 194.3 103.5)">3</text>
<text x="43.2" y="137.8" transform="rotate(-90 43.2 137.8)">3</text>
<text x="82.8" y="137.2">9</text>
<text x="238.5" y="137.8" transform="rotate(-90 238.5 137.8)">4</text>
<text x="266.4" y="137.8" transform="rotate(-90 266.4 137.8)">4</text>
<text x="44.3" y="143.8">2</text>
<text x="63.4" y="143.8">2</text>
<text x="69.8" y="139.1" transform="rotate(-90 69.8 139.1)">1</text>
<text x="82.4" y="142.2">10</text>
<text x="94.5" y="139.7">8</text>
<text x="110.3" y="139.7">13</text>
<text x="122.1" y="142.2">14</text>
<text x="43.2" y="147.9" transform="rotate(-90 43.2 147.9)">1</text>
<text x="69.8" y="146.7" transform="rotate(-90 69.8 146.7)">3</text>
<text x="110.3" y="144.8">12</text>
<text x="238.5" y="148.4" transform="rotate(-90 238.5 148.4)">11</text>
<text x="266.4" y="148.4" transform="rotate(-90 266.4 148.4)">11</text>
</g>
</svg>
